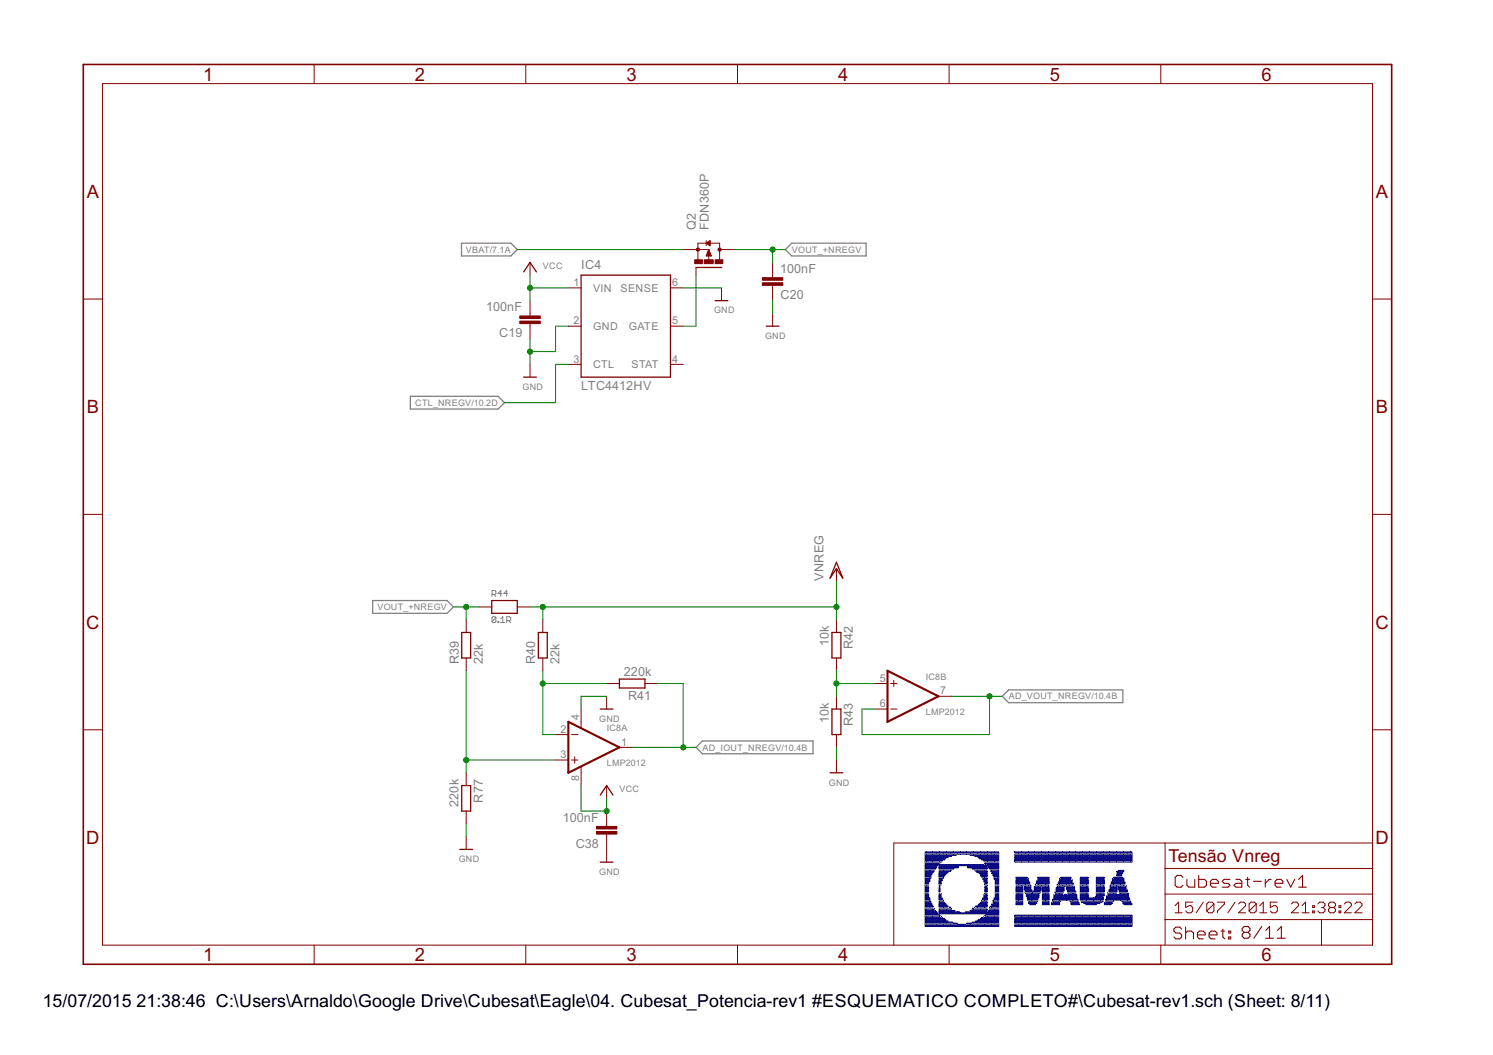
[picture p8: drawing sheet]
<svg xmlns="http://www.w3.org/2000/svg" width="297mm" height="210mm" viewBox="0 0 297 210" stroke-linecap="round" stroke-linejoin="round" font-family="sans-serif">
<path d="M97.9 118.3h.6l.2-.2v-.4l-.2-.2h-.6v1.2M98.3 118.3l.4 .4M99.8 118.1h-.7l.5-.6v1.2M101 118.1h-.8l.6-.6v1.2M98.7 122.9l-.2-.2h-.4l-.2 .2v.8M98.7 122.9v.8l-.2 .2h-.4l-.2-.2M98.7 122.9l-.8 .8M99.1 123.7h.2v.2h-.2zM99.6 123.9h.8M99.6 123.1l.4-.4v1.2M100.8 123.5h.6l.2-.2v-.4l-.2-.2h-.6v1.2M101.2 123.5l.4 .4" fill="none" stroke="#808080" stroke-width=".2"/>
<path d="M91.8 48.4h9.8l1.3 1.3-1.3 1.2h-9.8zM156.3 49.7l1.2-1.3h14.8v2.5h-14.8zM81.6 78.8h17.5l1.3 1.3-1.3 1.3h-17.5zM74.1 119.5h14.8l1.3 1.3-1.3 1.2h-14.8zM199.4 138.5l1.3-1.2h22.7v2.5h-22.7zM138.5 148.7l1.2-1.3h22.1v2.6h-22.1z" fill="none" stroke="#808080" stroke-width=".25"/>
<g fill="none" stroke="#800000" stroke-width=".2">
<path d="M20.4 16.6h252.7v171.4h-252.7zM62.5 12.8v3.8M104.6 12.8v3.8M146.7 12.8v3.8M188.8 12.8v3.8M230.9 12.8v3.8M16.6 59.5h3.8M105.5 52.2v2.5M105.5 59.8v3.1M113.1 57.3h2.5M133.4 57.3h2.5M135.9 49.7h5.1"/>
<path d="M138.5 53.2v1.5M140.5 47.9v1M140.5 48.4h-1.6v3.2M140.5 48.4l.8-.5v1zM140.5 50.9h1M140.6 50.7h.8M140.6 48.5h.7M140.6 48.3h.7M140.6 50.6h.8M140.7 50.5h.7M140.7 50.4h.6M140.8 50.2h.4"/>
<path d="M140.8 48.2h.5M140.8 48.6h.5M140.8 50.1h.4M140.9 50h.3M140.9 49.9h.2M140.9 48.1h.4M141 49.8h.1M141 48.7h.3M141 49.7v2.1M141 49.7l.5 1.2h-1zM141.1 48h.2M141.1 48.4h2.1v3.3"/>
<path d="M141.1 48.8h.2M143.2 49.7h2.9M143.6 57.3v2.5M153.7 52.2v3M153.7 56.8v3M273.1 59.5h3.8M105.5 64.4v3M105.5 72.5v2.5M113.1 64.9h2.5M113.1 72.5h2.5M133.4 64.9h2.5M133.4 72.5h2.5"/>
<path d="M153.7 62.4v2.5M16.6 102.3h3.8M166.4 113.1v2.6M273.1 102.3h3.8M92.8 123.3v2.5M92.8 130.9v2.6M95.3 120.8h2.5M102.9 120.8h2.6M108 123.3v2.5M108 130.9v2.6M120.7 136h2.5M120.7 138.5v2.6"/>
<path d="M128.3 136h2.6M166.4 123.3v2.5M166.4 130.9v2.6M166.4 138.5v2.6M174 136h2.6M177.2 136h1.3M177.8 135.4v1.2M186.7 138.5h2.6M16.6 145.2h3.8M92.8 153.8v2.5M110.5 151.2h2.6M110.5 146.2h2.6"/>
<path d="M113.7 151.2h1.3M113.7 146.2h1.3M114.3 150.6v1.2M115.6 141.1v3.7M115.6 152.6v3.7M120.7 156.3v2.5M123.2 148.7h2.6M166.4 146.2v2.5M166.4 151.2v2.6M174 141.1h2.6M177.2 141.1h1.3M273.1 145.2h3.8"/>
<path d="M92.8 161.4v2.5M92.8 166.5v2.5M120.7 161.4v3M120.7 165.9v5.6M231.8 167.7v20.3M231.8 177.9h41.3M231.8 172.8h41.3M237.3 179.5h-1.4v1.1l.7-.4h.3l.4 .4v.7l-.4 .3h-.7l-.3-.3M239.4 179.5l-1.4 2.1M241.5 179.9v1.4l-.3 .3h-.7l-.4-.3M241.5 179.9l-.3-.4h-.7l-.4 .4v1.4M241.5 179.9l-1.4 1.4"/>
<path d="M242.2 179.5h1.4v.4l-1.4 1.4v.3M245.7 179.5l-1.4 2.1M246.4 179.9l.4-.4h.7l.3 .4v.3l-1.4 1.4h1.4M249.9 179.9v1.4l-.3 .3h-.7l-.4-.3M249.9 179.9l-.3-.4h-.7l-.4 .4v1.4M249.9 179.9l-1.4 1.4M254.1 179.5h-1.4v1.1l.7-.4h.4l.3 .4v.7l-.3 .3h-.7l-.4-.3M256.9 179.9l.4-.4h.7l.3 .4v.3l-1.4 1.4h1.4M262.2 179.9l.4-.4h.6l.4 .4v.3l-.4 .4M267.5 179.9l.3-.4h.7l.4 .4v.3l-1.4 1.4h1.4M269.6 179.9l.3-.4h.7l.4 .4v.3l-1.4 1.4h1.4M273.1 167.7h-95.3v20.3"/>
<path d="M62.5 188v3.9M104.6 188v3.9M146.7 188v3.9M188.8 188v3.9M230.9 188v3.9M231.8 183h41.3M233.8 180.2l.7-.7v2.1M233.8 181.6h1.4M250.6 181.6h1.4M250.6 180.2l.7-.7v2.1M259 181.6h1.5M259 180.2l.7-.7v2.1"/>
<path d="M261.2 181.3h.3v.3h-.3zM261.2 180.2h.3v.4h-.3zM262.9 183v5M262.9 180.6h.3M263.2 180.6l.4 .3v.4l-.4 .3h-.6l-.4-.3M264.6 180.6l-.3 .3v.4l.3 .3h.8l.3-.3v-.4l-.3-.3M264.6 180.6l-.3-.4v-.3l.3-.4h.8l.3 .4v.3l-.3 .4M264.6 180.6h.8M266.4 181.3h.4v.3h-.4zM266.4 180.2h.4v.4h-.4z"/>
</g>
<g fill="none" stroke="#800000" stroke-width=".21">
<path d="M235.4 174.6l-.4-.4h-.8l-.4 .4v1.5l.4 .4h.8l.4-.4M236.1 175v1.1l.4 .4h1.2v-1.5M238.5 174.2v2.3h1.1l.4-.4v-.8l-.4-.3h-1.1M240.8 175.7h1.6v-.4l-.4-.3h-.8l-.4 .3v.8l.4 .4h.8M244.7 175h-1.2l-.3 .3 .3 .4h.8l.4 .4-.4 .4h-1.1M245.9 175h.8l.4 .3v1.2h-1.2l-.4-.4 .4-.4h1.2M247.8 175h.8M248.2 174.6v1.5l.4 .4M249.4 175.3h1.6M251.7 175v1.5M252.9 175h-.4l-.8 .7M253.7 175.7h1.5v-.4l-.4-.3h-.7l-.4 .3v.8l.4 .4h.7"/>
<path d="M256 175l.8 1.5 .8-1.5M258.4 176.5h1.5M258.4 175l.7-.8v2.3M235.1 184.8l-.4-.3h-.8l-.3 .3v.5l.3 .3h.8l.4 .4v.4l-.4 .4h-.8l-.3-.4M235.9 184.5v2.3M235.9 185.6l.4-.3h.7l.4 .3v1.2M238.2 186h1.6v-.4l-.4-.3h-.8l-.4 .3v.8l.4 .4h.8M240.6 186h1.5v-.4l-.4-.3h-.7l-.4 .3v.8l.4 .4h.7M242.9 185.3h.8M243.3 184.8v1.6l.4 .4M244.5 185.3h.4v.3h-.4zM244.5 186.4h.4v.4h-.4z"/>
<path d="M247.5 185.5l-.4-.4v-.4l.4-.4h.8l.4 .4v.4l-.4 .4M247.5 185.5l-.4 .4v.4l.4 .4h.8l.4-.4v-.4l-.4-.4M247.5 185.5h.8M251 184.3l-1.5 2.4M251.8 186.7h1.6M251.8 185.1l.8-.8v2.4M254.1 186.7h1.6M254.1 185.1l.8-.8v2.4"/>
</g>
<path d="M16.6 12.8h260.3v179.1h-260.3z" fill="none" stroke="#800000" stroke-width=".32"/>
<g fill="none" stroke="#800000" stroke-width=".25">
<path d="M104.2 54.1l1.3-1.9 1.2 1.9M115.6 54.7h17.8v20.3h-17.8zM138.5 53.2h5.1M142.3 59.8h2.5M104.2 75h2.5M152.4 64.9h2.6M97.8 119.5h5.1v2.5h-5.1zM166.4 111.9l1.3 3.1-1.3-1.9-1.3 1.9zM91.9 125.8h1.7v5.1h-1.7zM107.1 125.8h1.8v5.1h-1.8zM123.2 135.1h5.1v1.8h-5.1zM165.5 125.8h1.8v5.1h-1.8z"/>
<path d="M91.9 156.3h1.7v5.1h-1.7zM119.4 141.1h2.6M119.4 158.2l1.3-1.9 1.3 1.9M165.1 153.8h2.6M165.5 141.1h1.8v5.1h-1.8zM91.5 169h2.5M119.4 171.5h2.6"/>
</g>
<g fill="#800000" stroke="#800000" stroke-width=".2">
<path d="M103.4 62.9h4.1v.5h-4.1z"/>
<path d="M103.4 63.9h4.1v.5h-4.1z"/>
<path d="M151.7 55.2h4v.6h-4z"/>
<path d="M151.7 56.3h4v.5h-4z"/>
<path d="M142.3 51.7h1.5v.8h-1.5z"/>
<path d="M138.2 51.7h1.5v.8h-1.5z"/>
<path d="M140.1 51.7h1.8v.8h-1.8z"/>
<path d="M118.7 164.4h4v.5h-4z"/>
<path d="M118.7 165.4h4v.5h-4z"/>
</g>
<g fill="#800000" stroke="#800000" stroke-width=".2">
<circle cx="138.8" cy="49.7" r=".33"/>
<circle cx="143.2" cy="49.7" r=".33"/>
</g>
<path d="M176.6 133.5l10.1 5-10.1 5.1zM113.1 143.6l10.1 5.1-10.1 5.1z" fill="none" stroke="#800000" stroke-width=".42"/>
<g fill="none" stroke="#008000" stroke-width=".2">
<path d="M102.9 49.7h33M105.5 54.7v5.1M105.5 57.3h7.6M135.9 57.3h7.7M138.5 54.7v10.2h-2.6M146.1 49.7h10.2M153.7 49.7v2.5M153.7 59.8v2.6M105.5 67.4v5.1M113.1 64.9h-2.6v5.1h-5M113.1 72.5h-2.6v7.6h-10.1M166.4 115.7v7.6"/>
<path d="M90.2 120.8h5.1M92.8 120.8v2.5M92.8 133.5v20.3M105.5 120.8h60.9M108 133.5v12.7h2.5M108 136h12.7M108 120.8v2.5M120.7 138.5h-5.1v2.6M130.9 136h5v12.7M166.4 133.5v5M166.4 136h7.6M189.3 138.5h10.1"/>
<path d="M196.9 138.5v7.7h-25.4v-5.1h2.5M92.8 151.2h17.7M115.6 156.3v5.1h5.1v-2.6M125.8 148.7h12.7M166.4 148.7v2.5M92.8 163.9v2.6"/>
</g>
<g fill="#008000" stroke="#008000" stroke-width=".2">
<circle cx="105.5" cy="70" r=".51"/>
<circle cx="153.7" cy="49.7" r=".51"/>
<circle cx="92.8" cy="120.8" r=".51"/>
<circle cx="196.9" cy="138.5" r=".51"/>
<circle cx="135.9" cy="148.7" r=".51"/>
<circle cx="120.7" cy="161.4" r=".51"/>
<circle cx="105.5" cy="57.3" r=".51"/>
<circle cx="166.4" cy="136" r=".51"/>
<circle cx="108" cy="136" r=".51"/>
<circle cx="92.8" cy="151.2" r=".51"/>
<circle cx="108" cy="120.8" r=".51"/>
<circle cx="166.4" cy="120.8" r=".51"/>
</g>
<path d="M184.1 171.6h2.9v.2h-2.9z" fill="#808080" stroke="#808080" stroke-width=".2"/>
<g fill="#000080" stroke="#000080" stroke-width=".2">
<path d="M184.1 184.1h14.6v.2h-14.6z"/>
<path d="M201.9 184.1h23.3v.2h-23.3z"/>
<path d="M184.1 183.9h14.6v.2h-14.6z"/>
<path d="M201.9 183.9h23.3v.2h-23.3z"/>
<path d="M184.1 183.7h6.4v.2h-6.4z"/>
<path d="M192.3 183.7h6.4v.2h-6.4z"/>
<path d="M201.9 183.7h23.3v.2h-23.3z"/>
<path d="M184.1 183.5h5.5v.2h-5.5z"/>
<path d="M193.4 183.5h5.3v.2h-5.3z"/>
<path d="M201.9 183.5h23.3v.2h-23.3z"/>
<path d="M184.1 183.2h4.5v.2h-4.5z"/>
<path d="M194.1 183.2h4.6v.2h-4.6z"/>
<path d="M201.9 183.2h23.3v.2h-23.3z"/>
<path d="M184.1 183h4.1v.2h-4.1z"/>
<path d="M194.6 183h4.1v.2h-4.1z"/>
<path d="M201.9 183h23.3v.2h-23.3z"/>
<path d="M184.1 182.8h3.9v.2h-3.9z"/>
<path d="M195.1 182.8h3.6v.2h-3.6z"/>
<path d="M201.9 182.8h23.3v.2h-23.3z"/>
<path d="M184.1 182.5h3.4v.3h-3.4z"/>
<path d="M195.3 182.5h3.4v.3h-3.4z"/>
<path d="M201.9 182.5h23.3v.3h-23.3z"/>
<path d="M184.1 182.3h3.2v.2h-3.2z"/>
<path d="M195.7 182.3h3v.2h-3z"/>
<path d="M201.9 182.3h23.3v.2h-23.3z"/>
<path d="M184.1 182.1h2.9v.2h-2.9z"/>
<path d="M195.9 182.1h2.8v.2h-2.8z"/>
<path d="M201.9 182.1h23.3v.2h-23.3z"/>
<path d="M184.1 181.8h2.7v.3h-2.7z"/>
<path d="M196.2 181.8h2.5v.3h-2.5z"/>
<path d="M184.1 181.6h2.5v.2h-2.5z"/>
<path d="M186.8 181.6h11.9v.2h-11.9z"/>
<path d="M184.1 181.4h2.3v.2h-2.3z"/>
<path d="M186.8 181.4h4.1v.2h-4.1z"/>
<path d="M192.1 181.4h6.6v.2h-6.6z"/>
<path d="M184.1 181.2h2v.2h-2z"/>
<path d="M186.8 181.2h3.2v.2h-3.2z"/>
<path d="M193 181.2h3.4v.2h-3.4z"/>
<path d="M196.6 181.2h2.1v.2h-2.1z"/>
<path d="M184.1 180.9h1.8v.2h-1.8z"/>
<path d="M186.8 180.9h2.5v.2h-2.5z"/>
<path d="M193.4 180.9h3v.2h-3z"/>
<path d="M196.9 180.9h1.8v.2h-1.8z"/>
<path d="M184.1 180.7h1.8v.2h-1.8z"/>
<path d="M186.8 180.7h2.5v.2h-2.5z"/>
<path d="M193.4 180.7h3v.2h-3z"/>
<path d="M196.9 180.7h1.8v.2h-1.8z"/>
<path d="M184.1 180.5h1.6v.2h-1.6z"/>
<path d="M186.8 180.5h2.3v.2h-2.3z"/>
<path d="M193.9 180.5h2.5v.2h-2.5z"/>
<path d="M196.9 180.5h1.8v.2h-1.8z"/>
<path d="M184.1 180.3h1.6v.2h-1.6z"/>
<path d="M186.8 180.3h1.8v.2h-1.8z"/>
<path d="M194.1 180.3h2.3v.2h-2.3z"/>
<path d="M197.1 180.3h1.6v.2h-1.6z"/>
<path d="M184.1 180h1.3v.2h-1.3z"/>
<path d="M186.8 180h1.6v.2h-1.6z"/>
<path d="M194.6 180h1.8v.2h-1.8z"/>
<path d="M197.3 180h1.4v.2h-1.4z"/>
<path d="M184.1 179.8h1.3v.2h-1.3z"/>
<path d="M186.8 179.8h1.4v.2h-1.4z"/>
<path d="M194.8 179.8h1.6v.2h-1.6z"/>
<path d="M197.3 179.8h1.4v.2h-1.4z"/>
<path d="M202.1 179.8h1.4v.2h-1.4z"/>
<path d="M204.9 179.8h1.1v.2h-1.1z"/>
<path d="M207.4 179.8h1.3v.2h-1.3z"/>
<path d="M209.2 179.8h1.6v.2h-1.6z"/>
<path d="M213.1 179.8h1.6v.2h-1.6z"/>
<path d="M216 179.8h2.1v.2h-2.1z"/>
<path d="M219.7 179.8h1.4v.2h-1.4z"/>
<path d="M223.6 179.8h1.6v.2h-1.6z"/>
<path d="M184.1 179.6h1.1v.2h-1.1z"/>
<path d="M186.8 179.6h1.2v.2h-1.2z"/>
<path d="M195.1 179.6h1.3v.2h-1.3z"/>
<path d="M197.5 179.6h1.2v.2h-1.2z"/>
<path d="M202.1 179.6h1.4v.2h-1.4z"/>
<path d="M204.6 179.6h1.6v.2h-1.6z"/>
<path d="M207.4 179.6h1.3v.2h-1.3z"/>
<path d="M209.2 179.6h1.6v.2h-1.6z"/>
<path d="M213.1 179.6h1.6v.2h-1.6z"/>
<path d="M215.6 179.6h3.2v.2h-3.2z"/>
<path d="M219.7 179.6h1.6v.2h-1.6z"/>
<path d="M223.4 179.6h1.6v.2h-1.6z"/>
<path d="M184.1 179.3h1.1v.2h-1.1z"/>
<path d="M186.8 179.3h.9v.2h-.9z"/>
<path d="M195.3 179.3h1.1v.2h-1.1z"/>
<path d="M197.5 179.3h1.2v.2h-1.2z"/>
<path d="M202.1 179.3h1.4v.2h-1.4z"/>
<path d="M204.6 179.3h1.6v.2h-1.6z"/>
<path d="M207.4 179.3h1.3v.2h-1.3z"/>
<path d="M209.4 179.3h1.4v.2h-1.4z"/>
<path d="M213.1 179.3h1.4v.2h-1.4z"/>
<path d="M215.2 179.3h4.1v.2h-4.1z"/>
<path d="M220 179.3h1.3v.2h-1.3z"/>
<path d="M223.4 179.3h1.6v.2h-1.6z"/>
<path d="M184.1 179.1h.9v.2h-.9z"/>
<path d="M186.8 179.1h.9v.2h-.9z"/>
<path d="M195.3 179.1h1.1v.2h-1.1z"/>
<path d="M197.5 179.1h1.2v.2h-1.2z"/>
<path d="M202.1 179.1h1.4v.2h-1.4z"/>
<path d="M204.6 179.1h1.9v.2h-1.9z"/>
<path d="M207.4 179.1h1.3v.2h-1.3z"/>
<path d="M209.4 179.1h1.6v.2h-1.6z"/>
<path d="M212.9 179.1h1.6v.2h-1.6z"/>
<path d="M215.1 179.1h4.4v.2h-4.4z"/>
<path d="M219.9 179.1h1.7v.2h-1.7z"/>
<path d="M223.1 179.1h1.6v.2h-1.6z"/>
<path d="M184.1 178.9h.9v.2h-.9z"/>
<path d="M186.8 178.9h.7v.2h-.7z"/>
<path d="M195.5 178.9h.9v.2h-.9z"/>
<path d="M197.8 178.9h.9v.2h-.9z"/>
<path d="M202.1 178.9h1.4v.2h-1.4z"/>
<path d="M204.4 178.9h2.1v.2h-2.1z"/>
<path d="M207.4 178.9h1.3v.2h-1.3z"/>
<path d="M209.4 178.9h5.1v.2h-5.1z"/>
<path d="M214.9 178.9h4.6v.2h-4.6z"/>
<path d="M220 178.9h4.7v.2h-4.7z"/>
<path d="M184.1 178.6h.9v.3h-.9z"/>
<path d="M186.8 178.6h.7v.3h-.7z"/>
<path d="M195.5 178.6h.9v.3h-.9z"/>
<path d="M197.8 178.6h.9v.3h-.9z"/>
<path d="M202.1 178.6h1.4v.3h-1.4z"/>
<path d="M204.4 178.6h2.1v.3h-2.1z"/>
<path d="M207.4 178.6h1.3v.3h-1.3z"/>
<path d="M209.7 178.6h4.5v.3h-4.5z"/>
<path d="M214.9 178.6h4.6v.3h-4.6z"/>
<path d="M220.2 178.6h4.5v.3h-4.5z"/>
<path d="M184.1 178.4h.6v.2h-.6z"/>
<path d="M186.8 178.4h.5v.2h-.5z"/>
<path d="M195.7 178.4h.7v.2h-.7z"/>
<path d="M198 178.4h.7v.2h-.7z"/>
<path d="M202.1 178.4h1.4v.2h-1.4z"/>
<path d="M204.4 178.4h2.3v.2h-2.3z"/>
<path d="M207.4 178.4h1.3v.2h-1.3z"/>
<path d="M209.7 178.4h4.5v.2h-4.5z"/>
<path d="M214.9 178.4h1.6v.2h-1.6z"/>
<path d="M217.9 178.4h1.6v.2h-1.6z"/>
<path d="M220.2 178.4h4.3v.2h-4.3z"/>
<path d="M184.1 178.2h.6v.2h-.6z"/>
<path d="M186.8 178.2h.5v.2h-.5z"/>
<path d="M195.7 178.2h.7v.2h-.7z"/>
<path d="M198 178.2h.7v.2h-.7z"/>
<path d="M202.1 178.2h1.4v.2h-1.4z"/>
<path d="M204.2 178.2h2.5v.2h-2.5z"/>
<path d="M207.4 178.2h1.3v.2h-1.3z"/>
<path d="M209.7 178.2h4.5v.2h-4.5z"/>
<path d="M214.9 178.2h1.6v.2h-1.6z"/>
<path d="M218.1 178.2h1.4v.2h-1.4z"/>
<path d="M220.2 178.2h4.3v.2h-4.3z"/>
<path d="M184.1 178h.6v.2h-.6z"/>
<path d="M186.8 178h.5v.2h-.5z"/>
<path d="M195.7 178h.7v.2h-.7z"/>
<path d="M198 178h.7v.2h-.7z"/>
<path d="M202.1 178h1.4v.2h-1.4z"/>
<path d="M204.2 178h2.5v.2h-2.5z"/>
<path d="M207.4 178h1.3v.2h-1.3z"/>
<path d="M209.7 178h4.5v.2h-4.5z"/>
<path d="M214.9 178h1.6v.2h-1.6z"/>
<path d="M218.1 178h1.6v.2h-1.6z"/>
<path d="M220.4 178h4.1v.2h-4.1z"/>
<path d="M184.1 177.7h.6v.2h-.6z"/>
<path d="M186.8 177.7h.5v.2h-.5z"/>
<path d="M195.9 177.7h.5v.2h-.5z"/>
<path d="M198 177.7h.7v.2h-.7z"/>
<path d="M202.1 177.7h1.4v.2h-1.4z"/>
<path d="M204.2 177.7h2.5v.2h-2.5z"/>
<path d="M207.4 177.7h1.3v.2h-1.3z"/>
<path d="M209.9 177.7h1.6v.2h-1.6z"/>
<path d="M212.4 177.7h1.6v.2h-1.6z"/>
<path d="M214.9 177.7h1.6v.2h-1.6z"/>
<path d="M218.1 177.7h1.6v.2h-1.6z"/>
<path d="M220.4 177.7h1.6v.2h-1.6z"/>
<path d="M222.7 177.7h1.8v.2h-1.8z"/>
<path d="M184.1 177.5h.6v.2h-.6z"/>
<path d="M186.8 177.5h.2v.2h-.2z"/>
<path d="M195.9 177.5h.5v.2h-.5z"/>
<path d="M198 177.5h.7v.2h-.7z"/>
<path d="M202.1 177.5h1.4v.2h-1.4z"/>
<path d="M204 177.5h2.9v.2h-2.9z"/>
<path d="M207.4 177.5h1.3v.2h-1.3z"/>
<path d="M209.9 177.5h1.6v.2h-1.6z"/>
<path d="M212.4 177.5h1.6v.2h-1.6z"/>
<path d="M214.9 177.5h1.6v.2h-1.6z"/>
<path d="M218.1 177.5h1.6v.2h-1.6z"/>
<path d="M220.4 177.5h1.6v.2h-1.6z"/>
<path d="M222.7 177.5h1.6v.2h-1.6z"/>
<path d="M184.1 177.3h.6v.2h-.6z"/>
<path d="M186.8 177.3h.2v.2h-.2z"/>
<path d="M195.9 177.3h.5v.2h-.5z"/>
<path d="M198 177.3h.7v.2h-.7z"/>
<path d="M202.1 177.3h1.4v.2h-1.4z"/>
<path d="M204 177.3h1.3v.2h-1.3z"/>
<path d="M205.5 177.3h1.4v.2h-1.4z"/>
<path d="M207.4 177.3h1.3v.2h-1.3z"/>
<path d="M210.1 177.3h1.4v.2h-1.4z"/>
<path d="M212.4 177.3h1.6v.2h-1.6z"/>
<path d="M214.9 177.3h1.6v.2h-1.6z"/>
<path d="M218.1 177.3h1.6v.2h-1.6z"/>
<path d="M220.6 177.3h1.6v.2h-1.6z"/>
<path d="M222.7 177.3h1.6v.2h-1.6z"/>
<path d="M184.1 177h.6v.2h-.6z"/>
<path d="M186.8 177h.2v.2h-.2z"/>
<path d="M195.9 177h.5v.2h-.5z"/>
<path d="M198 177h.7v.2h-.7z"/>
<path d="M202.1 177h1.4v.2h-1.4z"/>
<path d="M204 177h1.3v.2h-1.3z"/>
<path d="M205.8 177h1.3v.2h-1.3z"/>
<path d="M207.4 177h1.3v.2h-1.3z"/>
<path d="M210.1 177h1.6v.2h-1.6z"/>
<path d="M212.4 177h1.4v.2h-1.4z"/>
<path d="M214.9 177h1.6v.2h-1.6z"/>
<path d="M218.1 177h1.6v.2h-1.6z"/>
<path d="M220.6 177h1.6v.2h-1.6z"/>
<path d="M222.7 177h1.6v.2h-1.6z"/>
<path d="M184.1 176.8h.6v.2h-.6z"/>
<path d="M186.8 176.8h.2v.2h-.2z"/>
<path d="M195.9 176.8h.5v.2h-.5z"/>
<path d="M198 176.8h.7v.2h-.7z"/>
<path d="M202.1 176.8h1.4v.2h-1.4z"/>
<path d="M203.7 176.8h1.4v.2h-1.4z"/>
<path d="M205.8 176.8h1.3v.2h-1.3z"/>
<path d="M207.4 176.8h1.3v.2h-1.3z"/>
<path d="M210.1 176.8h1.6v.2h-1.6z"/>
<path d="M212.2 176.8h1.6v.2h-1.6z"/>
<path d="M214.9 176.8h1.6v.2h-1.6z"/>
<path d="M218.1 176.8h1.6v.2h-1.6z"/>
<path d="M220.9 176.8h1.3v.2h-1.3z"/>
<path d="M222.5 176.8h1.6v.2h-1.6z"/>
<path d="M184.1 176.6h.6v.2h-.6z"/>
<path d="M186.8 176.6h.2v.2h-.2z"/>
<path d="M195.9 176.6h.5v.2h-.5z"/>
<path d="M198 176.6h.7v.2h-.7z"/>
<path d="M202.1 176.6h1.4v.2h-1.4z"/>
<path d="M203.7 176.6h1.4v.2h-1.4z"/>
<path d="M205.8 176.6h1.3v.2h-1.3z"/>
<path d="M207.4 176.6h1.3v.2h-1.3z"/>
<path d="M210.1 176.6h1.6v.2h-1.6z"/>
<path d="M212.2 176.6h1.6v.2h-1.6z"/>
<path d="M214.9 176.6h1.6v.2h-1.6z"/>
<path d="M218.1 176.6h1.6v.2h-1.6z"/>
<path d="M220.9 176.6h1.3v.2h-1.3z"/>
<path d="M222.5 176.6h1.6v.2h-1.6z"/>
<path d="M184.1 176.4h.6v.2h-.6z"/>
<path d="M186.8 176.4h.2v.2h-.2z"/>
<path d="M195.9 176.4h.5v.2h-.5z"/>
<path d="M198 176.4h.7v.2h-.7z"/>
<path d="M202.1 176.4h1.4v.2h-1.4z"/>
<path d="M203.7 176.4h1.4v.2h-1.4z"/>
<path d="M205.8 176.4h1.3v.2h-1.3z"/>
<path d="M207.4 176.4h1.3v.2h-1.3z"/>
<path d="M210.4 176.4h1.3v.2h-1.3z"/>
<path d="M212.2 176.4h1.6v.2h-1.6z"/>
<path d="M214.9 176.4h1.6v.2h-1.6z"/>
<path d="M218.1 176.4h1.6v.2h-1.6z"/>
<path d="M220.9 176.4h1.3v.2h-1.3z"/>
<path d="M222.5 176.4h1.6v.2h-1.6z"/>
<path d="M184.1 176.1h.6v.2h-.6z"/>
<path d="M186.8 176.1h.2v.2h-.2z"/>
<path d="M195.9 176.1h.5v.2h-.5z"/>
<path d="M198 176.1h.7v.2h-.7z"/>
<path d="M202.1 176.1h1.4v.2h-1.4z"/>
<path d="M203.7 176.1h1.4v.2h-1.4z"/>
<path d="M206 176.1h2.7v.2h-2.7z"/>
<path d="M210.4 176.1h1.6v.2h-1.6z"/>
<path d="M212.2 176.1h1.4v.2h-1.4z"/>
<path d="M214.9 176.1h1.6v.2h-1.6z"/>
<path d="M218.1 176.1h1.6v.2h-1.6z"/>
<path d="M220.9 176.1h1.3v.2h-1.3z"/>
<path d="M222.5 176.1h1.6v.2h-1.6z"/>
<path d="M184.1 175.9h.6v.2h-.6z"/>
<path d="M186.8 175.9h.5v.2h-.5z"/>
<path d="M195.9 175.9h.5v.2h-.5z"/>
<path d="M198 175.9h.7v.2h-.7z"/>
<path d="M202.1 175.9h2.8v.2h-2.8z"/>
<path d="M206 175.9h2.7v.2h-2.7z"/>
<path d="M210.3 175.9h3.3v.2h-3.3z"/>
<path d="M214.9 175.9h1.6v.2h-1.6z"/>
<path d="M218.1 175.9h1.6v.2h-1.6z"/>
<path d="M221.1 175.9h2.7v.2h-2.7z"/>
<path d="M184.1 175.7h.6v.2h-.6z"/>
<path d="M186.8 175.7h.5v.2h-.5z"/>
<path d="M195.9 175.7h.5v.2h-.5z"/>
<path d="M198 175.7h.7v.2h-.7z"/>
<path d="M202.1 175.7h2.8v.2h-2.8z"/>
<path d="M206.2 175.7h2.5v.2h-2.5z"/>
<path d="M210.6 175.7h3v.2h-3z"/>
<path d="M214.9 175.7h1.6v.2h-1.6z"/>
<path d="M218.1 175.7h1.6v.2h-1.6z"/>
<path d="M221.1 175.7h2.7v.2h-2.7z"/>
<path d="M184.1 175.5h.6v.2h-.6z"/>
<path d="M186.8 175.5h.5v.2h-.5z"/>
<path d="M195.9 175.5h.5v.2h-.5z"/>
<path d="M198 175.5h.7v.2h-.7z"/>
<path d="M202.1 175.5h2.8v.2h-2.8z"/>
<path d="M206.2 175.5h2.5v.2h-2.5z"/>
<path d="M210.6 175.5h2.7v.2h-2.7z"/>
<path d="M214.9 175.5h1.6v.2h-1.6z"/>
<path d="M218.1 175.5h1.6v.2h-1.6z"/>
<path d="M221.1 175.5h2.7v.2h-2.7z"/>
<path d="M184.1 175.2h.9v.2h-.9z"/>
<path d="M186.8 175.2h.5v.2h-.5z"/>
<path d="M195.7 175.2h.7v.2h-.7z"/>
<path d="M198 175.2h.7v.2h-.7z"/>
<path d="M202.1 175.2h2.5v.2h-2.5z"/>
<path d="M206.2 175.2h2.5v.2h-2.5z"/>
<path d="M210.8 175.2h2.5v.2h-2.5z"/>
<path d="M214.9 175.2h1.6v.2h-1.6z"/>
<path d="M218.1 175.2h1.6v.2h-1.6z"/>
<path d="M221.3 175.2h2.3v.2h-2.3z"/>
<path d="M184.1 175h.9v.2h-.9z"/>
<path d="M186.8 175h.7v.2h-.7z"/>
<path d="M195.7 175h.7v.2h-.7z"/>
<path d="M198 175h.7v.2h-.7z"/>
<path d="M202.1 175h2.5v.2h-2.5z"/>
<path d="M206.5 175h2.2v.2h-2.2z"/>
<path d="M210.8 175h2.5v.2h-2.5z"/>
<path d="M214.9 175h1.6v.2h-1.6z"/>
<path d="M218.1 175h1.6v.2h-1.6z"/>
<path d="M221.3 175h2.3v.2h-2.3z"/>
<path d="M184.1 174.8h.9v.2h-.9z"/>
<path d="M186.8 174.8h.7v.2h-.7z"/>
<path d="M195.5 174.8h.9v.2h-.9z"/>
<path d="M197.8 174.8h.9v.2h-.9z"/>
<path d="M202.1 174.8h2.5v.2h-2.5z"/>
<path d="M206.5 174.8h2.2v.2h-2.2z"/>
<path d="M210.8 174.8h2.3v.2h-2.3z"/>
<path d="M214.9 174.8h1.6v.2h-1.6z"/>
<path d="M218.1 174.8h1.6v.2h-1.6z"/>
<path d="M221.3 174.8h2.3v.2h-2.3z"/>
<path d="M184.1 174.5h1.1v.3h-1.1z"/>
<path d="M186.8 174.5h.9v.3h-.9z"/>
<path d="M195.5 174.5h.9v.3h-.9z"/>
<path d="M197.8 174.5h.9v.3h-.9z"/>
<path d="M202.1 174.5h2.3v.3h-2.3z"/>
<path d="M206.5 174.5h2.2v.3h-2.2z"/>
<path d="M211 174.5h2.1v.3h-2.1z"/>
<path d="M214.9 174.5h1.6v.3h-1.6z"/>
<path d="M218.1 174.5h1.6v.3h-1.6z"/>
<path d="M221.6 174.5h1.8v.3h-1.8z"/>
<path d="M184.1 174.3h1.1v.2h-1.1z"/>
<path d="M186.8 174.3h.9v.2h-.9z"/>
<path d="M195.3 174.3h1.1v.2h-1.1z"/>
<path d="M197.8 174.3h.9v.2h-.9z"/>
<path d="M184.1 174.1h1.1v.2h-1.1z"/>
<path d="M186.8 174.1h1.2v.2h-1.2z"/>
<path d="M195.1 174.1h1.3v.2h-1.3z"/>
<path d="M197.5 174.1h1.2v.2h-1.2z"/>
<path d="M222.2 174.1h1v.2h-1z"/>
<path d="M184.1 173.8h1.3v.3h-1.3z"/>
<path d="M186.8 173.8h1.4v.3h-1.4z"/>
<path d="M195.1 173.8h1.3v.3h-1.3z"/>
<path d="M197.5 173.8h1.2v.3h-1.2z"/>
<path d="M222.2 173.8h1v.3h-1z"/>
<path d="M184.1 173.6h1.3v.2h-1.3z"/>
<path d="M186.8 173.6h1.6v.2h-1.6z"/>
<path d="M194.8 173.6h1.6v.2h-1.6z"/>
<path d="M197.3 173.6h1.4v.2h-1.4z"/>
<path d="M222.2 173.6h1.2v.2h-1.2z"/>
<path d="M184.1 173.4h1.6v.2h-1.6z"/>
<path d="M186.8 173.4h1.8v.2h-1.8z"/>
<path d="M194.4 173.4h2v.2h-2z"/>
<path d="M197.3 173.4h1.4v.2h-1.4z"/>
<path d="M222.2 173.4h1.2v.2h-1.2z"/>
<path d="M184.1 173.2h1.8v.2h-1.8z"/>
<path d="M186.8 173.2h2.3v.2h-2.3z"/>
<path d="M194.1 173.2h2.3v.2h-2.3z"/>
<path d="M197.1 173.2h1.6v.2h-1.6z"/>
<path d="M222.5 173.2h1.1v.2h-1.1z"/>
<path d="M184.1 172.9h1.8v.2h-1.8z"/>
<path d="M186.8 172.9h2.5v.2h-2.5z"/>
<path d="M193.9 172.9h2.5v.2h-2.5z"/>
<path d="M197.1 172.9h1.6v.2h-1.6z"/>
<path d="M184.1 172.7h2v.2h-2z"/>
<path d="M186.8 172.7h3v.2h-3z"/>
<path d="M193.4 172.7h3v.2h-3z"/>
<path d="M196.9 172.7h1.8v.2h-1.8z"/>
<path d="M184.1 172.5h2.3v.2h-2.3z"/>
<path d="M186.8 172.5h3.9v.2h-3.9z"/>
<path d="M192.5 172.5h3.9v.2h-3.9z"/>
<path d="M196.6 172.5h2.1v.2h-2.1z"/>
<path d="M184.1 172.3h2.3v.2h-2.3z"/>
<path d="M186.8 172.3h3.9v.2h-3.9z"/>
<path d="M192.5 172.3h3.9v.2h-3.9z"/>
<path d="M196.6 172.3h2.1v.2h-2.1z"/>
<path d="M184.1 172h2.5v.2h-2.5z"/>
<path d="M186.8 172h11.9v.2h-11.9z"/>
<path d="M184.1 171.8h2.7v.2h-2.7z"/>
<path d="M196 171.8h.2v.2h-.2z"/>
<path d="M196.4 171.8h2.3v.2h-2.3z"/>
<path d="M196.2 171.6h2.5v.2h-2.5z"/>
<path d="M184.1 171.3h3.2v.2h-3.2z"/>
<path d="M195.9 171.3h2.8v.2h-2.8z"/>
<path d="M201.9 171.3h23.3v.2h-23.3z"/>
<path d="M184.1 171.1h3.4v.2h-3.4z"/>
<path d="M195.7 171.1h3v.2h-3z"/>
<path d="M201.9 171.1h23.3v.2h-23.3z"/>
<path d="M184.1 170.9h3.9v.2h-3.9z"/>
<path d="M195.3 170.9h3.4v.2h-3.4z"/>
<path d="M201.9 170.9h23.3v.2h-23.3z"/>
<path d="M184.1 170.6h4.1v.3h-4.1z"/>
<path d="M194.8 170.6h3.9v.3h-3.9z"/>
<path d="M201.9 170.6h23.3v.3h-23.3z"/>
<path d="M184.1 170.4h4.5v.2h-4.5z"/>
<path d="M194.6 170.4h4.1v.2h-4.1z"/>
<path d="M201.9 170.4h23.3v.2h-23.3z"/>
<path d="M184.1 170.2h5.2v.2h-5.2z"/>
<path d="M193.9 170.2h4.8v.2h-4.8z"/>
<path d="M201.9 170.2h23.3v.2h-23.3z"/>
<path d="M184.1 170h6.1v.2h-6.1z"/>
<path d="M193 170h5.7v.2h-5.7z"/>
<path d="M201.9 170h23.3v.2h-23.3z"/>
<path d="M184.1 169.7h14.6v.2h-14.6z"/>
<path d="M201.9 169.7h23.3v.2h-23.3z"/>
<path d="M184.1 169.5h14.6v.2h-14.6z"/>
<path d="M201.9 169.5h23.3v.2h-23.3z"/>
</g>
<g font-size="4.1" fill="#800000">
<text x="40.4" y="16">1</text>
<text x="82.5" y="16">2</text>
<text x="124.7" y="16">3</text>
<text x="166.8" y="16">4</text>
<text x="208.9" y="16">5</text>
<text x="251" y="16">6</text>
<text x="17.3" y="39.4">A</text>
<text x="273.7" y="39.4">A</text>
<text x="17.3" y="82.2">B</text>
<text x="273.7" y="82.2">B</text>
<text x="17.1" y="125.1">C</text>
<text x="273.6" y="125.1">C</text>
<text x="17.1" y="167.9">D</text>
<text x="273.6" y="167.9">D</text>
<text x="40.4" y="191.2">1</text>
<text x="82.5" y="191.2">2</text>
<text x="124.7" y="191.2">3</text>
<text x="166.8" y="191.2">4</text>
<text x="208.9" y="191.2">5</text>
<text x="251" y="191.2">6</text>
</g>
<text font-size="4" fill="#800000" x="232.5" y="171.5">Tensão Vnreg</text>
<g font-size="4">
<text x="8.5" y="200.4">15/07/2015</text>
<text x="27.2" y="200.4">21:38:46 C:\Users\Arnaldo\Google Drive\Cubesat\Eagle\04. Cubesat_Potencia-rev1 #ESQUEMATICO COMPLETO#\Cubesat-rev1.sch (Sheet: 8/11)</text>
</g>
<g font-size="2.8" fill="#808080">
<text x="138.5" y="45.8" transform="rotate(-90 138.5 45.8)">Q2</text>
<text x="141" y="45.8" transform="rotate(-90 141 45.8)">FDN360P</text>
<text x="115.7" y="53.5">IC4</text>
<text x="155.2" y="54.3">100nF</text>
<text x="155.3" y="59.4">C20</text>
<text x="96.7" y="62">100nF</text>
<text x="99.3" y="67">C19</text>
<text x="115.7" y="77.6">LTC4412HV</text>
<text x="163.9" y="115.6" transform="rotate(-90 163.9 115.6)">VNREG</text>
<text x="164.9" y="128.6" transform="rotate(-90 164.9 128.6)">10k</text>
<text x="169.7" y="129.2" transform="rotate(-90 169.7 129.2)">R42</text>
<text x="91.3" y="132.1" transform="rotate(-90 91.3 132.1)">R39</text>
<text x="96.1" y="132.2" transform="rotate(-90 96.1 132.2)">22k</text>
<text x="106.5" y="132.1" transform="rotate(-90 106.5 132.1)">R40</text>
<text x="111.3" y="132.2" transform="rotate(-90 111.3 132.2)">22k</text>
<text x="124.1" y="134.5">220k</text>
<text x="124.9" y="139.3">R41</text>
<text x="164.9" y="143.8" transform="rotate(-90 164.9 143.8)">10k</text>
<text x="169.7" y="144.4" transform="rotate(-90 169.7 144.4)">R43</text>
<text x="91.2" y="160.5" transform="rotate(-90 91.2 160.5)">220k</text>
<text x="96" y="159.7" transform="rotate(-90 96 159.7)">R77</text>
<text x="112" y="163.5">100nF</text>
<text x="114.5" y="168.6">C38</text>
</g>
<g font-size="2.4" fill="#808080">
<text x="114.1" y="56.9">1</text>
<text x="118" y="58">VIN</text>
<text x="123.5" y="58">SENSE</text>
<text x="133.7" y="56.9">6</text>
<text x="114.1" y="64.5">2</text>
<text x="118" y="65.6">GND</text>
<text x="125.1" y="65.6">GATE</text>
<text x="133.7" y="64.5">5</text>
<text x="114.1" y="72.1">3</text>
<text x="118" y="73.3">CTL</text>
<text x="125.6" y="73.3">STAT</text>
<text x="133.7" y="72.1">4</text>
<text x="175" y="135.6">5</text>
<text x="115.3" y="143.3" transform="rotate(-90 115.3 143.3)">4</text>
<text x="175" y="140.7">6</text>
<text x="187.1" y="138.2">7</text>
<text x="111.5" y="145.8">2</text>
<text x="123.6" y="148.3">1</text>
<text x="111.5" y="150.9">3</text>
<text x="115.3" y="155.3" transform="rotate(-90 115.3 155.3)">8</text>
</g>
<g font-size="2" fill="#808080">
<text x="92.7" y="50.3">VBAT/7.1A</text>
<text x="108" y="53.5">VCC</text>
<text x="157.5" y="50.3">VOUT_+NREGV</text>
<text x="142.1" y="62.3">GND</text>
<text x="152.2" y="67.4">GND</text>
<text x="104" y="77.6">GND</text>
<text x="82.6" y="80.8">CTL_NREGV/10.2D</text>
<text x="75.1" y="121.4">VOUT_+NREGV</text>
<text x="184.2" y="135.4">IC8B</text>
<text x="119.2" y="143.6">GND</text>
<text x="184.2" y="142.3">LMP2012</text>
<text x="200.7" y="139.2">AD_VOUT_NREGV/10.4B</text>
<text x="120.7" y="145.5">IC8A</text>
<text x="139.8" y="149.3">AD_IOUT_NREGV/10.4B</text>
<text x="120.7" y="152.5">LMP2012</text>
<text x="123.3" y="157.6">VCC</text>
<text x="164.9" y="156.3">GND</text>
<text x="91.3" y="171.5">GND</text>
<text x="119.2" y="174.1">GND</text>
</g>
</svg>
